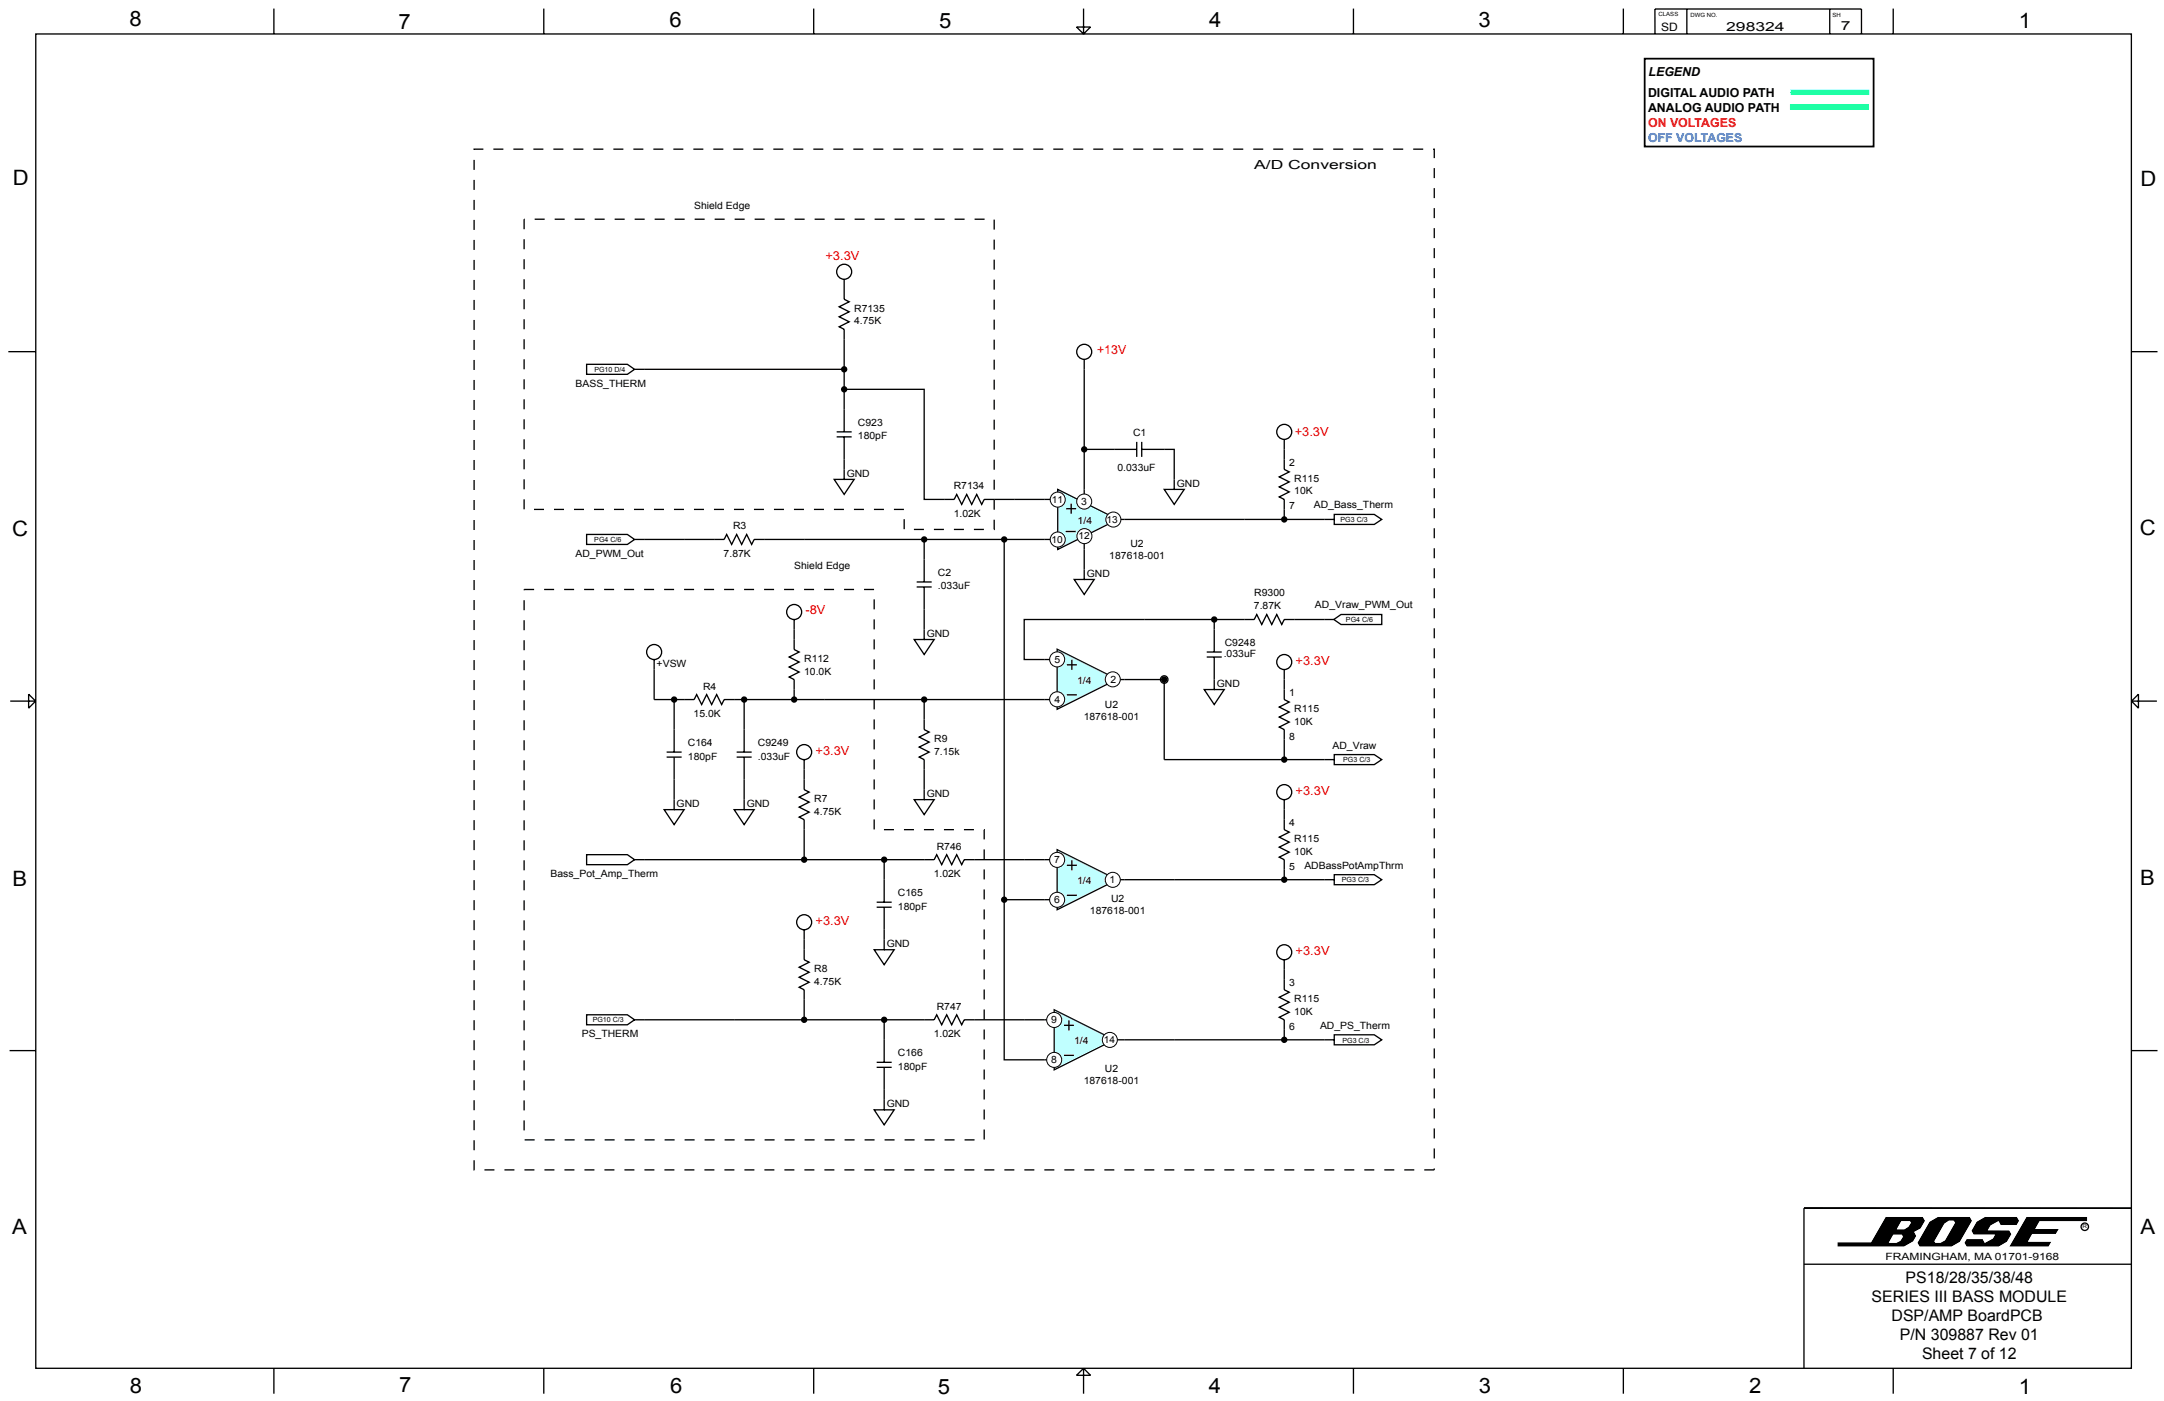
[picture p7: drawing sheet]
<svg xmlns="http://www.w3.org/2000/svg" width="432mm" height="279mm" viewBox="0 0 432 279" stroke-linecap="round" stroke-linejoin="round" font-family="sans-serif">
<g fill="none" stroke="#000" stroke-width=".26">
<path d="M7.1 6.8h418.2v266.1h-418.2zM54.7 1.7v5.1M108.5 1.7v5.1M162.4 1.7v5.1M214.8 5.4h2.8l-1.4 1.4zM216.2 1.7v5.1M270.1 1.7v5.1M323.9 1.7v5.1M330.2 6.8v-5h41.2v5M336.6 1.8v5M365.1 1.8v5M377.8 1.7v5.1"/>
<path d="M94.6 31.9v2M94.6 35.9v2M94.6 39.9v2M96.5 29.7h-1.9v.2M98.5 29.7h1.9M102.4 29.7h2M106.4 29.7h2M110.4 29.7h2M114.4 29.7h2M118.4 29.7h2M122.4 29.7h2M126.4 29.7h2"/>
<path d="M130.4 29.7h2M134.4 29.7h2M138.3 29.7h2M142.3 29.7h2M146.3 29.7h2M150.3 29.7h2M154.3 29.7h2M158.3 29.7h2M162.3 29.7h2M166.3 29.7h2M170.3 29.7h2M174.3 29.7h2"/>
<path d="M178.2 29.7h2M182.2 29.7h2M186.2 29.7h2M190.2 29.7h2M194.2 29.7h2M198.2 29.7h2M202.2 29.7h2M206.2 29.7h2M210.2 29.7h2M214.2 29.7h2M218.1 29.7h2M222.1 29.7h2"/>
<path d="M226.1 29.7h2M230.1 29.7h2M234.1 29.7h2M238.1 29.7h2M242.1 29.7h2M246.1 29.7h2M250.1 29.7h2M254.1 29.7h2M258 29.7h2M262 29.7h2M266 29.7h2M270 29.7h2"/>
<path d="M274 29.7h2M278 29.7h2M282 29.7h2M286 29.7h.2v1.8M286.2 33.5v2M286.2 37.5v2M94.6 43.9v2M94.6 47.8v2M94.6 51.8v2M94.6 55.8v2M94.6 59.8v2M104.6 47.7v2"/>
<path d="M104.6 51.7v2M104.6 55.7v2M104.6 59.7v2M104.7 43.7h-.1v2M106.7 43.7h2M110.7 43.7h2M114.7 43.7h2M118.7 43.7h2M122.6 43.7h2M126.6 43.7h2M130.6 43.7h2M134.6 43.7h2"/>
<path d="M138.6 43.7h2M142.6 43.7h2M146.6 43.7h2M150.6 43.7h2M154.6 43.7h2M158.6 43.7h2M162.5 43.7h2M166.5 43.7h2M168.4 55.7v4l1 .5-2 1 2 1-2 1 2 1-2 1 1 .5v11.9M170.5 43.7h2M174.5 43.7h2M178.5 43.7h2"/>
<path d="M182.5 43.7h2M186.5 43.7h2M190.5 43.7h2M194.5 43.7h2M198.4 43.8v2M198.4 47.8v2M198.4 51.8v2M198.4 55.8v2M198.4 59.8v2M286.2 41.5v2M286.2 45.5v2M286.2 49.5v2"/>
<path d="M286.2 53.5v2M286.2 57.5v2M1.7 70.1h5.4M94.6 63.8v2M94.6 67.8v2M94.6 71.8v2M94.6 75.8v2M94.6 79.8v2M104.6 63.7v2M104.6 67.7v2M104.6 71.6v2M104.6 75.6v2"/>
<path d="M104.6 79.6v2M126.6 73.7l-1.4 1h-8.1v-2h8.1l1.4 1h41.8M198.4 63.7v2M198.4 67.7v2M198.4 71.7v2M198.4 75.7v2M198.4 79.7v2M216.3 71.7v28.6M286.2 61.5v2M286.2 65.4v2M286.2 69.4v2M286.2 73.4v2"/>
<path d="M286.2 77.4v2M425.3 70.1h5.2M94.6 83.8v2M94.6 87.7v2M94.6 91.7v2M94.6 95.7v2M94.6 99.7v2M104.6 83.6v2M104.6 87.6v2M104.6 91.6v2M104.6 95.6v2M104.6 99.6v2"/>
<path d="M166.9 87.1h3M166.9 86.1h3M168.4 86.1v-8.5h16v22h6l.5-1 1 2 1-2 1 2 1-2 1 2 .5-1h14M168.4 87.1v8.5h-2l2 3 2-3h-2M198.4 83.7v2M198.4 87.7v2M198.4 91.7v2M198.4 95.7v2M198.4 99.7v2M216.3 89.6h10.5M226.8 88.1v3M227.8 89.6h6.5v8h-2l2 3 2-3h-2"/>
<path d="M227.8 88.1v3M256.3 87.6v6l1 .5-2 1 2 1-2 1 2 1-2 1 1 .5v4M286.2 81.4v2M286.2 85.4v2M286.2 89.4v2M286.2 93.4v2M286.2 97.4v2M94.6 103.7v2M94.6 107.7v2M94.6 111.7v2M94.6 115.7v2M94.6 119.7v2"/>
<path d="M104.6 119.7v2M106.6 101.6h2M106.6 117.6h-2v.1M108.6 117.6h2M110.5 101.6h2M112.6 117.6h2M114.5 101.6h2M116.6 117.6h1.9M118.5 101.6h2M120.5 117.6h2M122.5 101.6h2M124.5 117.6h2"/>
<path d="M126.5 101.6h2M126.6 107.6l-1.4 1h-8.1v-2h8.1l1.4 1h17.9l.5-1 1 2 1-2 1 2 1-2 1 2 .5-1h59.9M128.5 117.6h2M130.5 101.6h2M132.5 117.6h2M134.5 101.6h2M136.5 117.6h2M138.5 101.6h2M140.5 117.6h2M142.5 101.6h2M144.5 117.6h2M146.5 101.6h1.9"/>
<path d="M148.5 117.6h2M150.4 101.6h2M152.5 117.6h2M154.4 101.6h2M156.5 117.6h1.9M158.4 101.6h2M160.4 117.6h2M162.4 101.6h2M164.4 117.6h2M166.4 101.6h2M168.4 117.6h2M170.4 101.6h2"/>
<path d="M172.4 117.6h2M174.4 101.6h2M174.4 119.5v2M178.4 101.6h2M180.4 103.5v2M182.4 105.6h2M182.9 117.1h3M182.9 116.1h3M184.4 117.1v10.4h-2l2 3 2-3h-2M184.4 107.6v8.5M186.4 105.6h1.9M190.3 105.6h2"/>
<path d="M194.3 105.6h2M198.4 103.6l-.1 2M200.4 107.6v103.8h10M216.3 107v8.6h-2l2 3 2-3h-2M222.3 103.6h43.9v-1h8l1.5 1-1.5 1h-8v-1M286.2 101.4v2M286.2 105.3v2M286.2 109.3v2M286.2 113.3v2M286.2 117.3v2M2 139.8h5.1M5.7 138.4l1.4 1.4-1.4 1.4z"/>
<path d="M94.6 123.7v2M94.6 127.6v2M94.6 131.6v2M94.6 135.6v2M94.6 139.6v2M104.6 123.7v2M104.6 127.7v2M104.6 131.7v2M104.6 135.7v2M104.6 139.6v2M130.5 131.5v8h8l.5-1 1 2 1-2 1 2 1-2 1 2 .5-1h39.9v6l1 .5-2 1 2 1-2 1 2 1-2 1 1 .5v8h-2l2 3 2-3h-2M134.5 139.5v10.5"/>
<path d="M148.5 139.5v10.5M158.5 123.5v6l1 .5-2 1 2 1-2 1 2 1-2 1 1 .5v4M174.4 123.5v2M174.4 127.5v2M174.4 131.5v2M174.4 135.5v2M174.4 139.5v2M184.4 139.5h26M222.3 135.5h10v16h33.9v-1h8l1.5 1-1.5 1h-8v-1M240.8 131h3M240.8 130h3M242.3 131v6.5h-2l2 3 2-3h-2"/>
<path d="M242.3 123.5v6.5M256.3 133.5v6l1 .5-2 1 2 1-2 1 2 1-2 1 1 .5v6M266.1 123.5l1.5-1h8.1v2h-8.1l-1.5-1h-9.8l-.5 1-1-2-1 2-1-2-1 2-1-2-.5 1h-45.9v8h6M286.2 121.3v2M286.2 125.3v2M286.2 129.3v2M286.2 133.3v2M286.2 137.3v2M425.3 139.8h5.1M425.3 139.8l1.4-1.4v2.8zM94.6 143.6v2M94.6 147.6v2"/>
<path d="M94.6 151.6v2M94.6 155.6v2M94.6 159.6v2M104.6 143.6v2M104.6 147.6v2M104.6 151.6v2M104.6 155.6v2M104.6 159.6v2M133 151h3M133 150h3M134.5 151v10.5h-2l2 3 2-3h-2M147 151h3"/>
<path d="M147 150h3M148.5 151v10.5h-2l2 3 2-3h-2M160.5 151.5v6l1 .5-2 1 2 1-2 1 2 1-2 1 1 .5v7.9h-33.9l-1.4-1h-8.1v2h8.1l1.4-1M174.4 143.5v2M174.4 147.5v2M174.4 151.4v2M174.4 155.4v2M174.4 159.4v2M256.3 159.5v6l1 .5-2 1 2 1-2 .9 2 1-2 1 1 .5v4M286.2 141.3v2M286.2 145.2v2M286.2 149.2v2"/>
<path d="M286.2 153.2v2M286.2 157.2v2M94.6 163.6v2M94.6 167.5v2M94.6 171.5v2M94.6 175.5v2M94.6 179.5v2M104.6 163.6v2M104.6 167.6v2M104.6 171.6v2M104.6 175.6v2M104.6 179.5v2"/>
<path d="M160.5 171.4h25.9l.5-1 1 2 1-2 1 2 1-2 1 2 .5-1h18M174.4 163.4v2M174.9 179.9h3M176.4 165.5h2M176.4 171.4v8.5M180.4 165.5h2M184.4 165.5h2M188.4 165.5h1.9M192.3 165.5h2M196.3 165.5l.1 1.9M196.4 169.4v2M196.4 173.4v2"/>
<path d="M196.4 177.4v2M200.4 179.4h10M222.3 175.4h43.9v-1h8l1.5 1-1.5 1h-8v-1M286.2 161.2v2M286.2 165.2v2M286.2 169.2v2M286.2 173.2v2M286.2 177.2v2M94.6 183.5v2M94.6 187.5v2M94.6 191.5v2M94.6 195.5v2"/>
<path d="M94.6 199.5v2M104.6 183.5v2M104.6 187.5v2M104.6 191.5v2M104.6 195.5v2M104.6 199.5v2M160.5 185.4v6l1 .5-2 1 2 1-2 1 2 1-2 1 1 .5v6M174.9 180.9h3M176.4 180.9v8.5h-2l2 3 2-3h-2M196.4 181.4v2M196.4 185.4v2M196.4 189.3v2"/>
<path d="M196.4 193.3v2M196.4 197.3v2M256.3 191.4v6l1 .5-2 1 2 1-2 1 2 1-2 1 1 .5v4M286.2 181.2v2M286.2 185.1v2M286.2 189.1v2M286.2 193.1v2M286.2 197.1v2M1.9 209.5h5.2M94.6 203.5v2M94.6 207.4v2M94.6 211.4v2"/>
<path d="M94.6 215.4v2M94.6 219.4v2M104.6 203.5v2M104.6 207.5v2M104.6 211.5v2M104.6 215.5v2M104.6 219.4v2M126.6 203.4l-1.4 1h-8.1v-2h8.1l1.4 1h59.8l.5-1 1 2 1-2 1 2 1-2 1 2 .5-1h18M174.9 212.9h3M174.9 211.9h3M176.4 212.9v8.4h-2l2 3 2-3h-2M176.4 203.4v8.5"/>
<path d="M196.4 201.3v2M196.4 205.3v2M196.4 209.3v2M196.4 213.3v2M196.4 217.3v2M210.4 201.4l11.9 6-11.9 6zM222.3 207.4h43.9v-1h8l1.5 1-1.5 1h-8v-1M286.2 201.1v2M286.2 205.1v2M286.2 209.1v2M286.2 213.1v2M286.2 217.1v2"/>
<path d="M425.3 209.5h5.2M94.6 231.4l.1 1.9M94.6 223.4v2M94.6 227.4v2M96.7 233.3h2M100.7 233.3h2M104.6 223.4v2M104.6 233.3h2M104.7 227.3h2M108.6 233.3h2M108.7 227.3h2M112.6 233.3h2"/>
<path d="M112.7 227.3h2M116.6 233.3h2M116.7 227.3h2M120.6 233.3h2M120.6 227.3h2M124.6 233.3h2M124.6 227.3h2M128.6 233.3h2M128.6 227.3h2M132.6 233.3h2M132.6 227.3h2M136.6 233.3h2"/>
<path d="M136.6 227.3h2M140.6 233.3h2M140.6 227.3h2M144.5 233.3h2M144.6 227.3h2M148.5 233.3h2M148.6 227.3h2M152.5 233.3h2M152.6 227.3h2M156.5 233.3h2M156.6 227.3h2M160.5 233.3h2"/>
<path d="M160.5 227.3h2M164.5 233.3h2M164.5 227.3h2M168.5 233.3h2M168.5 227.3h2M172.5 233.3h2M172.5 227.3h2M176.5 233.3h2M176.5 227.3h2M180.5 233.3h2M180.5 227.3h2M184.4 233.3h2"/>
<path d="M184.5 227.3h2M188.4 233.3h2M188.5 227.3h2M192.4 233.3h2M192.5 227.3h2M196.4 221.3v2M196.4 225.3v2M196.4 233.3h2M200.4 233.3h2M204.4 233.3h2M208.4 233.3h2M212.4 233.3h2"/>
<path d="M216.4 233.3h2M220.4 233.3h2M224.3 233.3h2M228.3 233.3h2M232.3 233.3h2M236.3 233.3h2M240.3 233.3h2M244.3 233.3h2M248.3 233.3h2M252.3 233.3h2M256.3 233.3h2M260.3 233.3h2"/>
<path d="M264.2 233.3h2M268.2 233.3h2M272.2 233.3h2M276.2 233.3h2M280.2 233.3h2M286.2 233v.3h-2M286.2 221.1v2M286.2 225v2M286.2 229v2M360 241v31.9M360 252.1h65.2M425.2 241h-65.2h65.2"/>
<path d="M54.7 272.9v5M108.5 272.9v5M162.4 272.9v5M214.8 274.3l1.4-1.4 1.4 1.4zM216.2 272.9v5M270.1 272.9v5M323.9 272.9v5M377.8 272.9v5"/>
<circle cx="168.4" cy="54.2" r="1.5"/>
<circle cx="216.3" cy="70.2" r="1.5"/>
<circle cx="256.3" cy="86.1" r="1.5"/>
<circle cx="130.5" cy="130" r="1.5"/>
<circle cx="158.5" cy="122" r="1.5"/>
<circle cx="232.3" cy="135.5" r=".75"/>
<circle cx="256.3" cy="132" r="1.5"/>
<circle cx="160.5" cy="150" r="1.5"/>
<circle cx="256.3" cy="158" r="1.5"/>
<circle cx="160.5" cy="183.9" r="1.5"/>
<circle cx="256.3" cy="189.9" r="1.5"/>
<circle cx="416" cy="244.6" r=".74"/>
</g>
<g fill="#000">
<circle cx="168.4" cy="77.6" r=".65"/>
<circle cx="168.4" cy="73.7" r=".65"/>
<circle cx="216.3" cy="89.6" r=".65"/>
<circle cx="184.4" cy="107.6" r=".65"/>
<circle cx="200.4" cy="107.6" r=".65"/>
<circle cx="256.3" cy="103.6" r=".65"/>
<circle cx="134.5" cy="139.5" r=".65"/>
<circle cx="148.5" cy="139.5" r=".65"/>
<circle cx="158.5" cy="139.5" r=".65"/>
<circle cx="184.4" cy="139.5" r=".65"/>
<circle cx="232.3" cy="135.5" r=".65"/>
<circle cx="232.3" cy="135.5" r=".38"/>
<circle cx="242.3" cy="123.5" r=".65"/>
<circle cx="256.3" cy="151.5" r=".65"/>
<circle cx="160.5" cy="171.4" r=".65"/>
<circle cx="176.4" cy="171.4" r=".65"/>
<circle cx="200.4" cy="179.4" r=".65"/>
<circle cx="256.3" cy="175.4" r=".65"/>
<circle cx="160.5" cy="203.4" r=".65"/>
<circle cx="176.4" cy="203.4" r=".65"/>
<circle cx="256.3" cy="207.4" r=".65"/>
</g>
<path d="M357.2 21.3h15.7" fill="none" stroke="#0f3" stroke-width="1.1" stroke-linecap="butt"/>
<path d="M357.3 18.4h15.7" fill="none" stroke="#0ff" stroke-width=".2"/>
<path d="M357.3 18.4h15.7" fill="none" stroke="#0ff" stroke-width="1.1" stroke-linecap="butt"/>
<path d="M328.2 11.7h45.7v17.5h-45.7z" fill="none" stroke="#000" stroke-width=".35"/>
<g fill="#000">
<path d="M366.6 247.7h6.7l3-5h7.4l.4 .8-.8 1.5-1.3 .7 .4 .8-.6 1.1-1.9 1h-13.3zM377.8 246.2l-.9 1.6h1.5l.8-.4 .5-.8-.2-.4zM379.4 243.5l-.9 1.6h1.5l.8-.5 .5-.8-.2-.3z" fill-rule="evenodd"/>
<path d="M385 243.6l1.7-.9h6.4l.4 .8-2.4 4.2-1.7 .9h-6.4l-.4-.7zM388 244l-2 3.5 .2 .3h1l.9-.5 2-3.5-.3-.4h-.9z" fill-rule="evenodd"/>
<path d="M394.4 243.6l1.7-.9h6.4l.4 .8-.5 .8h-3.2l-.4-.8-1.6 .9-.5 .9 4.2 .1 .5 .7-.9 1.6-1.7 .9h-6.4l-.4-.7 .4-.8h3.2l.4 .8 1.7-.9 .4-.8h-4.3l-.4-.7z" fill-rule="evenodd"/>
<path d="M404.3 242.7h12.2v.9h-9.5l-.9 1.5h4.7l-.6 1h-4.7l-.8 1.5h4.6l-.5 1h-7.9z" fill-rule="evenodd"/>
</g>
<path d="M360 241h65.2" fill="none" stroke="#000" stroke-width=".2"/>
<path d="M210.5 201.5l11.7 5.8-11.7 5.8z" fill="#0ff"/>
<path d="M212.3 210.5h2M212.3 204.5h2M213.3 203.5v2" fill="none" stroke="#000" stroke-width=".26"/>
<circle cx="210.4" cy="203.4" r="1.5" fill="#fff"/>
<circle cx="210.4" cy="203.4" r="1.5" fill="none" stroke="#020202" stroke-width=".2"/>
<circle cx="210.4" cy="211.4" r="1.5" fill="#fff"/>
<circle cx="210.4" cy="211.4" r="1.5" fill="none" stroke="#020202" stroke-width=".2"/>
<circle cx="221.5" cy="207.4" r="1.5" fill="#fff"/>
<circle cx="221.5" cy="207.4" r="1.5" fill="none" stroke="#020202" stroke-width=".2"/>
<path d="M210.9 169.5l12 5.9-12 6z" fill="none" stroke="#000" stroke-width=".26"/>
<path d="M211 169.5l11.8 5.9-11.8 5.8z" fill="#0ff"/>
<path d="M212.9 178.6h2M212.9 172.6h2M213.9 171.6v2" fill="none" stroke="#000" stroke-width=".26"/>
<circle cx="210.9" cy="171.5" r="1.5" fill="#fff"/>
<circle cx="210.9" cy="171.5" r="1.5" fill="none" stroke="#020202" stroke-width=".2"/>
<circle cx="210.9" cy="179.4" r="1.5" fill="#fff"/>
<circle cx="210.9" cy="179.4" r="1.5" fill="none" stroke="#020202" stroke-width=".2"/>
<circle cx="222" cy="175.5" r="1.5" fill="#fff"/>
<circle cx="222" cy="175.5" r="1.5" fill="none" stroke="#020202" stroke-width=".2"/>
<path d="M210.9 129.5l12 6-12 5.9z" fill="none" stroke="#000" stroke-width=".26"/>
<path d="M211 129.6l11.8 5.8-11.8 5.8z" fill="#0ff"/>
<path d="M212.9 138.6h2M212.9 132.6h2M213.9 131.6v2" fill="none" stroke="#000" stroke-width=".26"/>
<circle cx="210.9" cy="131.5" r="1.5" fill="#fff"/>
<circle cx="210.9" cy="131.5" r="1.5" fill="none" stroke="#020202" stroke-width=".2"/>
<circle cx="210.9" cy="139.5" r="1.5" fill="#fff"/>
<circle cx="210.9" cy="139.5" r="1.5" fill="none" stroke="#020202" stroke-width=".2"/>
<circle cx="222" cy="135.5" r="1.5" fill="#fff"/>
<circle cx="222" cy="135.5" r="1.5" fill="none" stroke="#020202" stroke-width=".2"/>
<path d="M211.1 97.6l11.9 6-11.9 6z" fill="none" stroke="#000" stroke-width=".26"/>
<path d="M211.1 97.7l11.8 5.9-11.8 5.8z" fill="#0ff"/>
<path d="M212.6 106h2M212.7 101.5h2M213.7 100.5v1.9" fill="none" stroke="#000" stroke-width=".26"/>
<circle cx="211.1" cy="99.6" r="1.5" fill="#fff"/>
<circle cx="211.1" cy="99.6" r="1.5" fill="none" stroke="#020202" stroke-width=".2"/>
<circle cx="211.1" cy="107.6" r="1.5" fill="#fff"/>
<circle cx="211.1" cy="107.6" r="1.5" fill="none" stroke="#020202" stroke-width=".2"/>
<circle cx="222.2" cy="103.6" r="1.5" fill="#fff"/>
<circle cx="222.2" cy="103.6" r="1.5" fill="none" stroke="#020202" stroke-width=".2"/>
<circle cx="216.3" cy="100" r="1.5" fill="#fff"/>
<circle cx="216.3" cy="100" r="1.5" fill="none" stroke="#020202" stroke-width=".2"/>
<circle cx="216.4" cy="106.9" r="1.5" fill="#fff"/>
<circle cx="216.4" cy="106.9" r="1.5" fill="none" stroke="#020202" stroke-width=".2"/>
<g font-size="4.2">
<text x="25.8" y="5.3">8</text>
<text x="79.5" y="5.8">7</text>
<text x="133.6" y="5.4">6</text>
<text x="187.4" y="5.5">5</text>
<text x="241.3" y="5.3">4</text>
<text x="295" y="5.4">3</text>
<text x="402.9" y="5.5">1</text>
<text x="2.6" y="37">D</text>
<text x="427.1" y="37.1">D</text>
<text x="2.4" y="106.9">C</text>
<text x="427" y="106.8">C</text>
<text x="2.5" y="176.6">B</text>
<text x="427.1" y="176.6">B</text>
<text x="2.4" y="246.1">A</text>
<text x="427.1" y="246.1">A</text>
<text x="25.9" y="277.8">8</text>
<text x="79.7" y="277.7">7</text>
<text x="133.7" y="277.8">6</text>
<text x="187.1" y="277.9">5</text>
<text x="241.2" y="277.8">4</text>
<text x="295.1" y="277.7">3</text>
<text x="349.1" y="277.8">2</text>
<text x="402.8" y="277.9">1</text>
</g>
<g font-size="3.2">
<text x="380.3" y="255.9">PS18/28/35/38/48</text>
<text x="373.5" y="259.7">SERIES III BASS MODULE</text>
<text x="377.4" y="263.5">DSP/AMP BoardPCB</text>
<text x="379.1" y="267.3">P/N 309887 Rev 01</text>
<text x="383.5" y="271.1">Sheet 7 of 12</text>
</g>
<g font-size="2.5">
<text x="344.5" y="6.1">298324</text>
<text x="367.3" y="6">7</text>
<text x="328.9" y="15.2">LEGEND</text>
<text x="328.9" y="19.4">DIGITAL AUDIO PATH</text>
<text x="328.9" y="22.3">ANALOG AUDIO PATH</text>
<text x="250.3" y="33.7">A/D Conversion</text>
</g>
<g font-size="2.5" fill="#f00">
<text x="328.9" y="25.3">ON VOLTAGES</text>
<text x="164.7" y="51.9">+3.3V</text>
<text x="218.9" y="70.6">+13V</text>
<text x="258.3" y="87">+3.3V</text>
<text x="160.7" y="122.4">-8V</text>
<text x="258.5" y="132.6">+3.3V</text>
<text x="162.7" y="150.5">+3.3V</text>
<text x="258.5" y="158.5">+3.3V</text>
<text x="162.7" y="184.4">+3.3V</text>
<text x="258.5" y="190.4">+3.3V</text>
</g>
<text font-size="2.5" fill="#03f" x="328.9" y="28.3">OFF VOLTAGES</text>
<text font-size="2.3" x="331.4" y="6.2">SD</text>
<g font-size="2">
<text x="138.5" y="41.7">Shield Edge</text>
<text x="170.4" y="62.2">R7135</text>
<text x="170.4" y="64.7">4.75K</text>
<text x="114.8" y="77.1">BASS_THERM</text>
<text x="171.2" y="84.9">C923</text>
<text x="171.2" y="87.6">180pF</text>
<text x="226.1" y="86.9">C1</text>
<text x="168.9" y="95.1">GND</text>
<text x="223" y="93.9">0.033uF</text>
<text x="257.3" y="92.9">2</text>
<text x="190.3" y="97.6">R7134</text>
<text x="215.7" y="100.7">3</text>
<text x="234.8" y="97.1">GND</text>
<text x="257.3" y="101.6">7</text>
<text x="258.3" y="96.1">R115</text>
<text x="258.3" y="98.6">10K</text>
<text x="262.1" y="101.4">AD_Bass_Therm</text>
<text x="146.3" y="105.6">R3</text>
<text x="190.3" y="103.1">1.02K</text>
<text x="215" y="104.5">1/4</text>
<text x="114.8" y="111.1">AD_PWM_Out</text>
<text x="144.4" y="111.1">7.87K</text>
<text x="158.5" y="113.6">Shield Edge</text>
<text x="221.4" y="111.5">187618-001</text>
<text x="225.6" y="109.1">U2</text>
<text x="187.2" y="117.6">.033uF</text>
<text x="187.2" y="114.8">C2</text>
<text x="216.8" y="115.1">GND</text>
<text x="250.3" y="118.9">R9300</text>
<text x="250.2" y="121.4">7.87K</text>
<text x="262.4" y="121.3">AD_Vraw_PWM_Out</text>
<text x="184.9" y="127">GND</text>
<text x="244.2" y="131.1">.033uF</text>
<text x="244.4" y="128.9">C9248</text>
<text x="131" y="133">+VSW</text>
<text x="140.3" y="137.5">R4</text>
<text x="160.5" y="134.5">10.0K</text>
<text x="160.5" y="132">R112</text>
<text x="210.4" y="132.2">5</text>
<text x="214.9" y="136.3">1/4</text>
<text x="221.6" y="136.1">2</text>
<text x="242.8" y="137">GND</text>
<text x="138.4" y="143">15.0K</text>
<text x="210.4" y="140.2">4</text>
<text x="216.2" y="143.6">187618-001</text>
<text x="220.5" y="141.2">U2</text>
<text x="257.3" y="138.8">1</text>
<text x="258.3" y="142">R115</text>
<text x="137.3" y="148.7">C164</text>
<text x="151.2" y="148.7">C9249</text>
<text x="186.4" y="148">R9</text>
<text x="257.3" y="147.5">8</text>
<text x="258.3" y="144.5">10K</text>
<text x="265.9" y="149.3">AD_Vraw</text>
<text x="137.3" y="151.5">180pF</text>
<text x="151.2" y="151.5">.033uF</text>
<text x="186.4" y="150.5">7.15k</text>
<text x="135" y="161">GND</text>
<text x="149" y="161">GND</text>
<text x="162.5" y="160">R7</text>
<text x="184.9" y="159">GND</text>
<text x="162.5" y="162.5">4.75K</text>
<text x="257.3" y="164.7">4</text>
<text x="258.3" y="168">R115</text>
<text x="186.9" y="169.4">R746</text>
<text x="210.3" y="172.1">7</text>
<text x="257.3" y="173.4">5</text>
<text x="258.3" y="170.4">10K</text>
<text x="260.3" y="173.2">ADBassPotAmpThrm</text>
<text x="109.8" y="174.9">Bass_Pot_Amp_Therm</text>
<text x="179.2" y="178.7">C165</text>
<text x="186.3" y="174.9">1.02K</text>
<text x="214.9" y="176.3">1/4</text>
<text x="221.4" y="176.1">1</text>
<text x="221.7" y="179.8">U2</text>
<text x="179.2" y="181.4">180pF</text>
<text x="210.3" y="180.1">6</text>
<text x="217.5" y="182.2">187618-001</text>
<text x="176.9" y="188.9">GND</text>
<text x="162.5" y="196.4">4.75K</text>
<text x="162.5" y="193.9">R8</text>
<text x="257.3" y="196.6">3</text>
<text x="186.9" y="201.4">R747</text>
<text x="258.3" y="199.9">R115</text>
<text x="258.3" y="202.4">10K</text>
<text x="116.1" y="206.9">PS_THERM</text>
<text x="186.3" y="206.9">1.02K</text>
<text x="209.7" y="204">9</text>
<text x="214.3" y="208.2">1/4</text>
<text x="257.3" y="205.4">6</text>
<text x="263.4" y="205.2">AD_PS_Therm</text>
<text x="179.2" y="213.4">180pF</text>
<text x="179.2" y="210.6">C166</text>
<text x="209.7" y="212.1">8</text>
<text x="220.5" y="213.8">U2</text>
<text x="176.9" y="220.8">GND</text>
<text x="216.2" y="216.2">187618-001</text>
<text x="376.2" y="251.3">FRAMINGHAM, MA 01701-9168</text>
</g>
<g font-size="1.9">
<text x="209.9" y="100.3">11</text>
<text x="215.2" y="107.5">12</text>
<text x="220.8" y="104.4">13</text>
<text x="209.8" y="108.2">10</text>
<text x="220.3" y="208">14</text>
</g>
<g font-size="1.4">
<text x="118.6" y="74.3">PG10 D/4</text>
<text x="267.5" y="104.1">PG3 C/3</text>
<text x="118.6" y="108.1">PG4 C/6</text>
<text x="268.6" y="124">PG4 C/6</text>
<text x="268" y="152">PG3 C/3</text>
<text x="267.8" y="175.9">PG3 C/3</text>
<text x="118.3" y="203.8">PG10 C/3</text>
<text x="267.9" y="207.9">PG3 C/3</text>
</g>
<g font-size="1.2">
<text x="331" y="3.3">CLASS</text>
<text x="337.3" y="3.4">DWG NO.</text>
<text x="365.6" y="3.4">SH</text>
</g>
<text font-size="1.1" x="415.5" y="245">R</text>
</svg>
